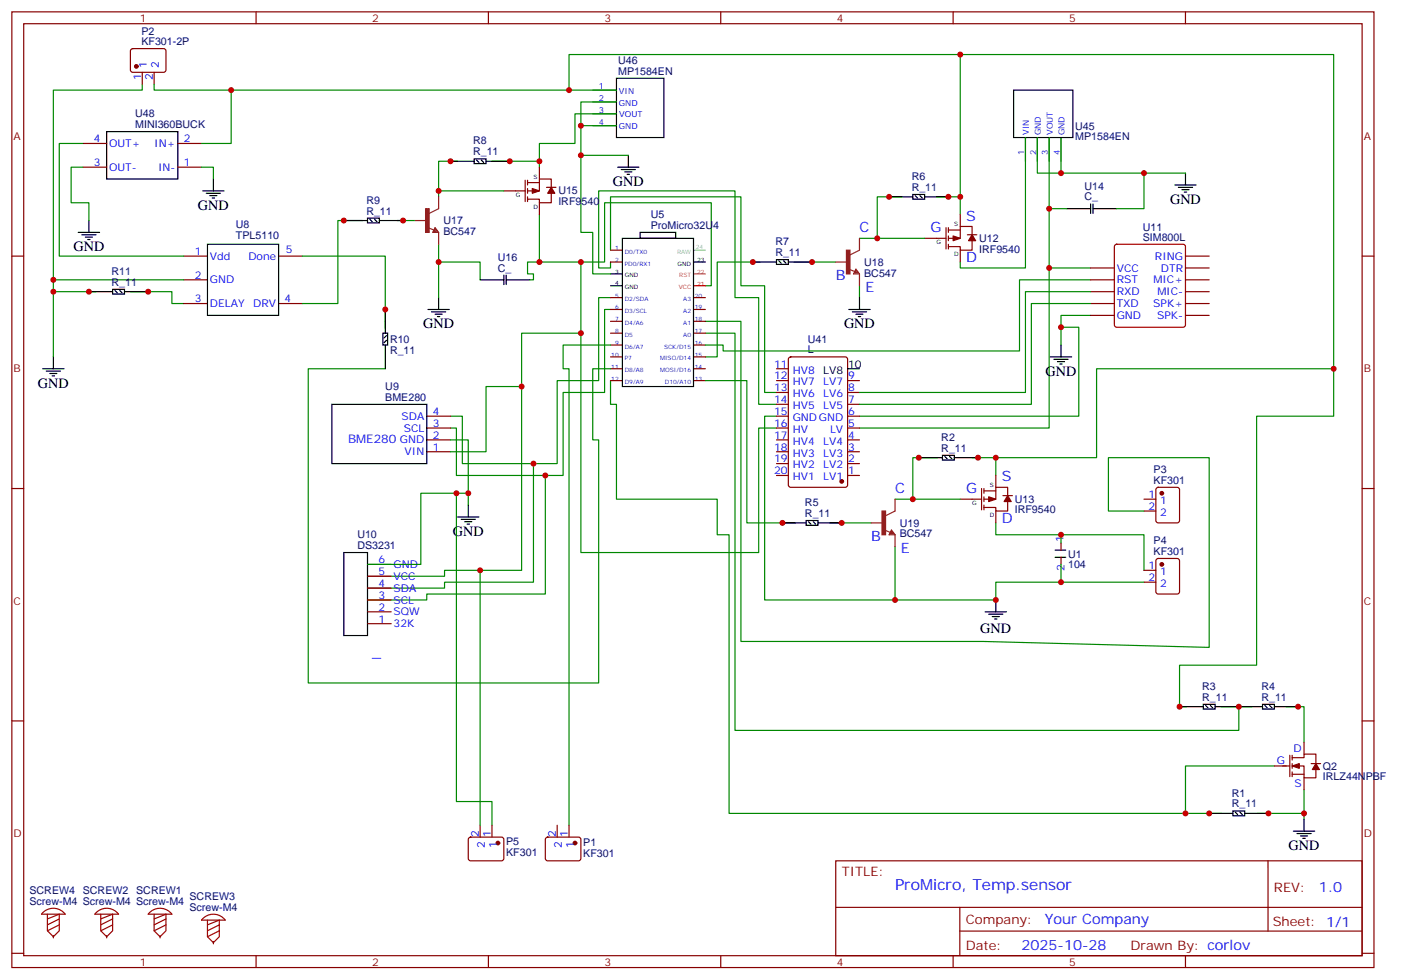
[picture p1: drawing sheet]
<svg xmlns="http://www.w3.org/2000/svg" width="417mm" height="292mm" viewBox="0 0 417 292" stroke-linecap="round" stroke-linejoin="round" font-family="sans-serif">
<g fill="none" stroke="#008700" stroke-width=".35">
<path d="M285.8 16.2v42.4M42.3 25v1.8h-26.4v79.4M45.9 25v1.8h22.9v15.9h-8.8M68.8 26.8h100.5v-10.6h227.6v107.6h-23v74.1h-22.9v12.4h2.1M169.3 26.8h14.1M172.9 37.4h10.5M183.4 33.9h-12.3v8.8h-10.6v7M183.4 30.3h-10.5v15.9h14.1M24.7 49.7h-3.5v10.6h5.3v5.3M24.7 42.7h-7.1v33.5h37.1M60 49.7h3.5v3.6M130.5 56.8h19.4"/>
<path d="M136.2 48h-5.7v10.6M146.4 48h14.1M172.9 46.2v22.9h3.5v12.4h5.3M268.5 58.6h-7.4v12.3M278.7 58.6h7.1v5.3M305.2 40.9v38.8h-19.4v-1.7M308.7 40.9v10.6h44.1M312.2 40.9v38.8h12.4M315.7 40.9v10.6M340.4 51.5v10.6h-8.1M90 76.2h24.7v21.5M107.9 65.6h-7.4v24.7h-10.5"/>
<path d="M118.2 65.6h5.3M130.5 78h12.4v5.3M130.5 72.7v15.8M160.5 78h-3.5v3.5h1.7v1.8h-1M160.5 63.9v14.1h19.4v-17.7h31.8v24.7h-1.8M172.9 78v86.4h52.9v-37h5.3M181.7 74.4v-15.8h38.8v26.4h7v31.8h3.6M181.7 78v1.7h-3.5v-22.9h40.5v31.7h7.1v31.8h5.3M226.1 78h-12.7v28.2h-3.5M236.4 78h12.3M255.8 70.9h19.4M312.2 79.7v47.7h-56.4"/>
<path d="M312.2 62.1h5.3M15.9 86.8h12.7M15.9 83.3h38.8M38.8 86.8h12.4v3.5h3.5M172.9 99.1h-17.7v70.6h-22.9v1.7h-22.9M181.7 88.5h-3.5v24.7h-12.4v24.7h-28.2v-14.1h-3.5M181.7 92.1h-1.8v24.7h-12.3v24.7h-31.8v-14.1h-1.7M209.9 99.1h8.8v118.2h150v-7M209.9 95.6h10.6v95.3h72.3l67 1.7v-56.4h-30v15.8h10.6M255.8 85v3.5M315.7 97.4h5.3v26.4h-65.2M324.6 93.8h-8.9v8.9"/>
<path d="M324.6 83.3h-21.2v21.1h-88.2v-1.7h-5.3M324.6 90.3h-17.7v30h-51.1M324.6 86.8h-19.4v30h-49.4M114.7 109.7h-23v93.5h86.5v-72.3h-1.8v-21.2h5.3M155.2 115h-10.6v19.4h-10.5M181.7 113.2v7.1h1.7v28.2h30v10.6h3.6v82.9h146.7M181.7 102.7h-14.1v7h1.7v135.8M209.9 113.2h12.3v42.4h14.5M396.9 109.7h-70.6v26.5h-30M134.1 130.9h5.2v19.4M158.7 137.9v35.3h-26.4v1.8h-22.9M231.1 123.8h-3.6v54.7h38.8"/>
<path d="M279 136.2h-7.4v12.3M289.3 136.2h7v5.3M135.8 146.8v91.7h10.6v7M139.3 146.8h-14.1v21.1h-15.8M162.3 141.5v35.2h-35.3v1.8h-17.6M246.9 155.6h12.4M266.3 148.5h19.5M296.3 155.6v3.5h44.1v10.6M315.7 159.1v2.5M142.9 169.7v75.8M266.3 162.6v15.9h30v-5.3h44.1M315.7 167.9v5.3"/>
<path d="M363.4 210.3h9.1M382.8 210.3h5.3v10.5M379.2 227.9h-26.4v14.1M388.1 234.9v8.9M373.9 242h14.2"/>
</g>
<g fill="none" stroke="#000" stroke-width=".35">
<path d="M31.7 39.2h21.2v14.1h-21.2zM183.4 23.3h14.2v17.6h-14.2zM301.6 26.8h17.7v14.1h-17.7zM60.3 56.8h6.4M61.4 57.5h4.2M62.4 58.2h2.2M63.1 58.9h.8M63.5 53.3v3.5M134.1 48h7M141.1 47.3h3.5v1.4h-3.5zM141.8 47.6l.7 .7M143.2 47.6l.7 .7"/>
<path d="M144.6 48h7.1M183.8 49.7h6.3M184.9 50.4h4.2M185.9 51.2h2.1M186.6 51.9h.7M187 46.2v3.5M264.6 58.6h7M271.6 57.9h3.6v1.4h-3.6zM272.3 58.2l.7 .7M273.8 58.2l.7 .7M275.2 58.6h7M349.6 55h6.4"/>
<path d="M350.7 55.7h4.2M351.7 56.4h2.1M352.4 57.2h.7M352.8 51.5v3.5M23.3 69.1h6.3M24.3 69.9h4.3M25.4 70.6h2.1M26.1 71.3h.7M26.5 65.6v3.5M61.7 72.7h21.2v21.1h-21.2zM102.3 65.6h7.1M109.4 64.9h3.5v1.4h-3.5z"/>
<path d="M110.1 65.3l.7 .7M111.5 65.3l.7 .7M112.9 65.6h7M185.2 70.9h21.2v44.1h-21.2zM190.5 69.1h10.6v1.8h-10.6zM206.4 78h3.5M224 78h7.1M231.1 77.3h3.5v1.4h-3.5zM231.8 77.6l.7 .7M233.2 77.6l.7 .7M234.6 78h7.1M317.5 62.1h7.1"/>
<path d="M324.6 60.7v2.8M325.3 60.7v2.8M325.3 62.1h7M26.5 86.8h7M33.5 86.1h3.5v1.4h-3.5zM34.2 86.4l.7 .7M35.6 86.4l.7 .7M37 86.8h7.1M113.9 99.1h1.5v3.6h-1.5zM114.7 92.1v7M115 99.8l-.7 .7M127.4 92.1h6.3"/>
<path d="M128.4 92.8h4.2M129.5 93.5h2.1M130.2 94.2h.7M130.5 88.5v3.6M142.9 83.3h7M149.9 81.8v2.9M150.6 81.8v2.9M150.6 83.3h7.1M181.7 81.5h3.5M181.7 85h3.5M252.6 92.1h6.3M253.6 92.8h4.3"/>
<path d="M254.7 93.5h2.1M255.4 94.2h.7M255.8 88.5v3.6M12.7 109.7h6.3M13.8 110.4h4.2M14.8 111.1h2.1M15.5 111.8h.7M15.9 106.2v3.5M114.7 102.7v7M115 101.2l-.7 .8M252.2 109.7h3.6M312.6 106.2h6.3"/>
<path d="M313.6 106.9h4.3M314.7 107.6h2.1M315.4 108.3h.7M315.7 102.7v3.5M98.8 120.3h28.2v17.6h-28.2zM273.4 136.2h7.1M280.5 135.5h3.5v1.4h-3.5zM281.2 135.8l.7 .7M282.6 135.8l.7 .7M284 136.2h7M136.2 153.8h6.3M137.2 154.5h4.3"/>
<path d="M138.3 155.2h2.1M139 155.9h.7M139.3 150.3v3.5M232.8 155.6h7.1M239.9 154.9h3.5v1.4h-3.5zM240.6 155.2l.7 .7M242 155.2l.7 .7M243.4 155.6h7.1M102.3 164.4h7.1v24.7h-7.1zM296.3 178.5v3.5M314 163.7h3.1M314 165.8h3.1"/>
<path d="M293.2 182h6.3M294.2 182.7h4.2M295.3 183.4h2.1M296 184.2h.7M351 210.3h7.1M358.1 209.6h3.5v1.4h-3.5zM358.8 209.9l.7 .7M360.2 209.9l.7 .7M361.6 210.3h14.1M375.7 209.6h3.5v1.4h-3.5zM376.4 209.9l.7 .7M377.8 209.9l.7 .7"/>
<path d="M379.2 210.3h7.1M359.8 242h7.1M366.9 241.3h3.5v1.4h-3.5zM367.6 241.7l.7 .7M369 241.7l.7 .7M370.4 242h7.1M384.9 247.3h6.3M385.9 248h4.3M387 248.7h2.1M387.7 249.4h.7M388.1 243.8v3.5"/>
</g>
<g fill="none" stroke="#870000" stroke-width=".35">
<path d="M3.5 3.5h405.4v284.4h-405.4zM7.1 7.1h398.2v277.2h-398.2zM39 14.7l.5-.2h9.5l.4 .7-.1 5.9-.6 .4h-9.5l-.4-.7v-5.6zM76.2 3.5v3.6M145.3 3.5v3.6M214.5 3.5v3.6M283.6 3.5v3.6M352.8 3.5v3.6M42.3 21.5v3.5M45.9 21.5v3.5M176.4 26.8h7M176.4 30.3h7"/>
<path d="M176.4 33.9h7M176.4 37.4h7M24.7 49.7h7M24.7 42.7h7M52.9 49.7h7.1M52.9 42.7h7.1M149.9 56.8h6.4M156.3 53.6v6.4M157 54.3h3.5M157 53.6v1.4M157 56.1v1.4M157 58.6v1.4"/>
<path d="M160.5 49.7v3.6M162.6 55.7h2.9M164 57.5v2.8h-3.5v-1h-3.5M164 55.7v-2.4h-3.5v3.5h-3.5M305.2 40.9v7.1M308.7 40.9v7.1M312.2 40.9v7.1M315.7 40.9v7.1M3.5 76.2h3.6M54.7 76.2h7M82.9 76.2h7.1M160.5 60.3v3.6"/>
<path d="M181.7 74.4h3.5M181.7 78h3.5M275.2 70.9h6.3M281.5 67.7v6.4M282.2 68.4h3.6M282.2 67.7v1.4M282.2 70.2v1.4M282.2 72.7v1.4M285.8 63.9v3.5M285.8 74.4v3.6M287.9 69.9h2.8M289.3 71.6v2.8h-3.5v-1h-3.6"/>
<path d="M289.3 69.9v-2.5h-3.5v3.5h-3.6M324.6 79.7h7M352.8 76.2h7M352.8 79.7h7M405.3 76.2h3.6M54.7 83.3h7M54.7 90.3h7M82.9 90.3h7.1M181.7 88.5h3.5M181.7 92.1h3.5M181.7 95.6h3.5M181.7 99.1h3.5"/>
<path d="M206.4 88.5h3.5M206.4 92.1h3.5M206.4 95.6h3.5M206.4 99.1h3.5M324.6 83.3h7M324.6 90.3h7M324.6 86.8h7M324.6 93.8h7M352.8 83.3h7M352.8 90.3h7M352.8 86.8h7M352.8 93.8h7"/>
<path d="M181.7 113.2h3.5M181.7 109.7h3.5M181.7 102.7h3.5M181.7 106.2h3.5M206.4 113.2h3.5M206.4 109.7h3.5M206.4 102.7h3.5M206.4 106.2h3.5M231.1 116.8h3.5M231.1 113.2h3.5M231.1 109.7h3.5M234.8 106.4l.5-.2h16.2l.7 .4v37.7l-.4 .6-16.5 .1-.6-.5-.1-37.6z"/>
<path d="M252.2 116.8h3.6M252.2 113.2h3.6M127 134.4h7.1M127 130.9h7.1M127 127.4h7.1M127 123.8h7.1M231.1 137.9h3.5M231.1 134.4h3.5M231.1 130.9h3.5M231.1 127.4h3.5M231.1 123.8h3.5M231.1 120.3h3.5"/>
<path d="M252.2 137.9h3.6M252.2 134.4h3.6M252.2 130.9h3.6M252.2 127.4h3.6M252.2 123.8h3.6M252.2 120.3h3.6M3.5 145.3h3.6M231.1 141.5h3.5M252.2 141.5h3.6M285.8 148.5h6.3M292.1 145.3v6.4M292.8 146.1h3.5"/>
<path d="M292.8 145.3v1.5M292.8 147.8v1.4M292.8 150.3v1.4M296.3 141.5v3.5M296.3 152v3.6M298.4 147.5h2.9M299.9 149.2v2.8h-3.6v-1h-3.5M299.9 147.5v-2.5h-3.6v3.5h-3.5M340.4 148.5h3.6M340.4 152h3.6M344.2 145.2l.5-.2h5.6l.7 .4v9.5l-.4 .6-5.9 .1-.7-.5v-9.4zM405.3 145.3h3.6"/>
<path d="M109.4 178.5h7M109.4 175h7M109.4 171.4h7M109.4 167.9h7M315.7 161.6v2.1M315.7 165.8v2.1M340.4 169.7h3.6M340.4 173.2h3.6M344.2 166.4l.5-.2h5.6l.7 .4v9.4l-.4 .7h-5.9l-.7-.4v-9.4zM109.4 185.6h7M109.4 182h7M3.5 214.5h3.6"/>
<path d="M405.3 214.5h3.6M379.2 227.9h4.6M383.8 224.7v6.4M384.5 225.4h3.6v-1h3.5v2.8M384.5 227.9h3.6v3.5h3.5v-2.4M384.5 230.4h3.6M384.5 224.7v1.4M384.5 227.2v1.4M384.5 229.7v1.4M388.1 220.8v3.6M388.1 231.4v3.5M390.2 227.2h2.8"/>
<path d="M139.6 249.3l.5-.2h9.4l.4 .7v5.9l-.7 .4h-9.4l-.5-.7v-5.6zM142.9 245.5v3.6M146.4 245.5v3.6M162.5 249.3l.5-.2h9.4l.5 .7-.1 5.9-.6 .4h-9.5l-.4-.7v-5.6zM165.8 245.5v3.6M169.3 245.5v3.6M248.7 256.1h156.6v28.2h-156.6zM377.3 256.1v20.9M15.9 278.3v.7M31.7 278.3v.7M47.6 278.3v.7M248.7 270h156.5"/>
<path d="M285.6 277h119.6M285.6 270v14.1M3.5 283.6h3.6M63.5 280.1v.7M76.2 284.3v3.6M145.3 284.3v3.6M214.5 284.3v3.6M283.6 284.3v3.6M352.8 284.3v3.6M405.3 283.6h3.6"/>
</g>
<g fill="#870000" stroke="#870000" stroke-width=".35">
<path d="M384.5 227.9l2.1-.7v1.4z"/>
<path d="M391.6 227.2l1 1.8h-2.1z"/>
<path d="M283.6 70.2l2.2 .7-2.2 .7z"/>
<path d="M289.3 69.9l1 1.7h-2.1z"/>
<path d="M294.2 147.8l2.1 .7-2.1 .7z"/>
<path d="M299.9 147.5l1 1.7h-2.1z"/>
<path d="M158.4 56.1l2.1 .7-2.1 .7z"/>
<path d="M164 55.7l1.1 1.8h-2.1z"/>
<circle cx="250.5" cy="143.2" r=".53"/>
<circle cx="40.6" cy="19.8" r=".53"/>
<circle cx="345.7" cy="146.8" r=".53"/>
<circle cx="345.7" cy="167.9" r=".53"/>
<circle cx="171.1" cy="250.8" r=".53"/>
<circle cx="148.2" cy="250.8" r=".53"/>
</g>
<path d="M206.4 85h3.5" fill="none" stroke="#f00" stroke-width=".35"/>
<path d="M206.4 81.5h3.5" fill="none" stroke="#f60" stroke-width=".35"/>
<path d="M206.4 74.4h3.5" fill="none" stroke="#999" stroke-width=".35"/>
<path d="M331.8 72.9l.5-.2h19.8l.5 .2 .2 .5v23.3l-.3 .5-.4 .2h-19.8l-.5-.3-.2-.4v-23.3z" fill="none" stroke="#900" stroke-width=".35"/>
<g fill="none" stroke="#8c2424" stroke-width=".35">
<path d="M130.5 58.6v3.5l-2.8 1.4M123.5 65.6h3.5M127.4 67.7l1.7 .7M129.5 67.7l1 1.4h-1.7zM129.5 68.1l.7 .7h-1.1zM129.5 68.4v.4M130.5 69.1v3.6M248.7 78h3.5M255.8 70.9v3.5l-2.9 1.4M252.6 80.1l1.8 .7M254.7 80.1l1.1 1.4h-1.8zM254.7 80.4l.7 .7h-1z"/>
<path d="M254.7 80.8v.3M255.8 81.5v3.5M259.3 155.6h3.5M263.2 157.7l1.7 .7M265.3 157.7l1 1.4h-1.7zM265.3 158l.7 .8h-1.1zM265.3 158.4v.4M266.3 148.5v3.5l-2.8 1.5M266.3 159.1v3.5"/>
</g>
<g fill="#8c2424" stroke="#8c2424" stroke-width=".35">
<path d="M126.6 62.1h1.1v7h-1.1z"/>
<path d="M251.9 74.4h1v7.1h-1z"/>
<path d="M262.5 152h1v7.1h-1z"/>
</g>
<g fill="none" stroke="#a10000" stroke-width=".35">
<path d="M12.8 271.5a4.4 4.4 0 0 1 6.6 .5h-7.1zM14.1 272v4.9l1.8 1.8 1.7-1.8v-4.9l-3.5 1.4M17.6 273.4l-3.5 1.8M17.6 275.2l-3.5 1.7M28.6 271.5a4.4 4.4 0 0 1 6.7 .5h-7.1zM30 272v4.9l1.7 1.8 1.8-1.8v-4.9l-3.5 1.4M33.5 273.4l-3.5 1.8M33.5 275.2l-3.5 1.7M44.5 271.5a4.4 4.4 0 0 1 6.7 .5h-7.1zM45.9 272v4.9l1.7 1.8 1.8-1.8v-4.9l-3.5 1.4M49.4 273.4l-3.5 1.8M49.4 275.2l-3.5 1.7"/>
<path d="M60.4 273.3a4.4 4.4 0 0 1 6.6 .5h-7zM61.7 273.8v4.9l1.8 1.8 1.8-1.8v-4.9l-3.6 1.4M65.3 275.2l-3.6 1.7M65.3 276.9l-3.6 1.8"/>
</g>
<g fill="#c00">
<circle cx="130.5" cy="78" r=".88"/>
<circle cx="160.5" cy="78" r=".88"/>
<circle cx="296.3" cy="178.5" r=".88"/>
<circle cx="296.3" cy="136.2" r=".88"/>
<circle cx="266.3" cy="178.5" r=".88"/>
<circle cx="315.7" cy="97.4" r=".88"/>
<circle cx="172.9" cy="78" r=".88"/>
<circle cx="312.2" cy="79.7" r=".88"/>
<circle cx="162.3" cy="141.5" r=".88"/>
<circle cx="158.8" cy="137.9" r=".88"/>
<circle cx="352.8" cy="242" r=".88"/>
<circle cx="388.1" cy="242" r=".88"/>
<circle cx="160.5" cy="48" r=".88"/>
<circle cx="285.8" cy="58.6" r=".88"/>
<circle cx="172.9" cy="37.4" r=".88"/>
<circle cx="315.7" cy="51.5" r=".88"/>
<circle cx="368.7" cy="210.3" r=".88"/>
<circle cx="285.8" cy="16.2" r=".88"/>
<circle cx="396.9" cy="109.7" r=".88"/>
<circle cx="15.9" cy="86.8" r=".88"/>
<circle cx="15.9" cy="83.3" r=".88"/>
<circle cx="68.8" cy="26.8" r=".88"/>
<circle cx="172.9" cy="46.2" r=".88"/>
<circle cx="172.9" cy="99.1" r=".88"/>
<circle cx="155.2" cy="115" r=".88"/>
<circle cx="139.3" cy="146.8" r=".88"/>
<circle cx="340.4" cy="51.5" r=".88"/>
<circle cx="312.2" cy="62.1" r=".88"/>
<circle cx="271.6" cy="148.5" r=".88"/>
<circle cx="261.1" cy="70.9" r=".88"/>
<circle cx="130.5" cy="56.8" r=".88"/>
<circle cx="169.3" cy="26.8" r=".88"/>
<circle cx="315.7" cy="159.1" r=".88"/>
<circle cx="315.7" cy="173.2" r=".88"/>
<circle cx="142.9" cy="169.7" r=".88"/>
<circle cx="135.8" cy="146.8" r=".88"/>
<circle cx="26.5" cy="86.8" r=".88"/>
<circle cx="44.1" cy="86.8" r=".88"/>
<circle cx="134.1" cy="48" r=".88"/>
<circle cx="151.7" cy="48" r=".88"/>
<circle cx="102.3" cy="65.6" r=".88"/>
<circle cx="119.9" cy="65.6" r=".88"/>
<circle cx="232.8" cy="155.6" r=".88"/>
<circle cx="250.5" cy="155.6" r=".88"/>
<circle cx="273.4" cy="136.2" r=".88"/>
<circle cx="291" cy="136.2" r=".88"/>
<circle cx="359.8" cy="242" r=".88"/>
<circle cx="377.5" cy="242" r=".88"/>
<circle cx="386.3" cy="210.3" r=".88"/>
<circle cx="351" cy="210.3" r=".88"/>
<circle cx="264.6" cy="58.6" r=".88"/>
<circle cx="282.2" cy="58.6" r=".88"/>
<circle cx="224" cy="78" r=".88"/>
<circle cx="241.7" cy="78" r=".88"/>
<circle cx="114.7" cy="92.1" r=".88"/>
</g>
<text font-size="4.6" fill="#00f" x="266.3" y="264.9">ProMicro, Temp.sensor</text>
<g font-size="4.2">
<text x="182.4" y="55.4">GND</text>
<text x="58.9" y="62.4">GND</text>
<text x="348.2" y="60.7">GND</text>
<text x="21.9" y="74.8">GND</text>
<text x="125.9" y="97.7">GND</text>
<text x="251.2" y="97.7">GND</text>
<text x="311.1" y="111.8">GND</text>
<text x="11.3" y="115.4">GND</text>
<text x="134.8" y="159.5">GND</text>
<text x="291.7" y="188.2">GND</text>
<text x="383.5" y="252.9">GND</text>
</g>
<g font-size="4.2" fill="#00f">
<text x="287.5" y="65.6">S</text>
<text x="255.8" y="69.1">C</text>
<text x="276.9" y="69.1">G</text>
<text x="287.5" y="78">D</text>
<text x="248.7" y="83.3">B</text>
<text x="257.5" y="86.8">E</text>
<text x="298.1" y="143.2">S</text>
<text x="266.3" y="146.8">C</text>
<text x="287.5" y="146.8">G</text>
<text x="298.1" y="155.6">D</text>
<text x="259.3" y="160.9">B</text>
<text x="268.1" y="164.4">E</text>
<text x="110.8" y="195.4">_</text>
<text x="392.5" y="265.4">1.0</text>
<text x="310.9" y="274.9">Your Company</text>
<text x="304" y="282.7">2025-10-28</text>
</g>
<g font-size="3.9" fill="#800">
<text x="250.5" y="260.7">TITLE:</text>
<text x="379.1" y="265.4">REV:</text>
<text x="287.4" y="274.9">Company:</text>
<text x="378.7" y="275.5">Sheet: 1/1</text>
<text x="287.4" y="282.6">Date:</text>
<text x="336.4" y="282.7">Drawn By: corlov</text>
</g>
<text font-size="3.5" fill="#00f" x="103.6" y="131.9">BME280 GND</text>
<g font-size="3.2" fill="#800">
<text x="41.6" y="6.5">1</text>
<text x="110.8" y="6.5">2</text>
<text x="179.9" y="6.5">3</text>
<text x="249.1" y="6.5">4</text>
<text x="318.2" y="6.5">5</text>
<text x="4.1" y="41.6">A</text>
<text x="405.9" y="41.6">A</text>
<text x="4.1" y="110.8">B</text>
<text x="405.9" y="110.8">B</text>
<text x="4.1" y="179.9">C</text>
<text x="405.9" y="179.9">C</text>
<text x="4.1" y="249.1">D</text>
<text x="405.9" y="249.1">D</text>
<text x="41.6" y="287.3">1</text>
<text x="110.8" y="287.3">2</text>
<text x="179.9" y="287.3">3</text>
<text x="249.1" y="287.3">4</text>
<text x="318.2" y="287.3">5</text>
</g>
<g font-size="3.2" fill="#000080">
<text x="42.1" y="10.3">P2</text>
<text x="42.1" y="13.4">KF301-2P</text>
<text x="184" y="22.2">MP1584EN</text>
<text x="184" y="19.1">U46</text>
<text x="40.2" y="34.9">U48</text>
<text x="40.2" y="38.1">MINI360BUCK</text>
<text x="320" y="41.7">MP1584EN</text>
<text x="320" y="38.6">U45</text>
<text x="140.8" y="46.2">R_11</text>
<text x="140.8" y="43">R8</text>
<text x="271.3" y="53.6">R6</text>
<text x="166.2" y="57.9">U15</text>
<text x="271.3" y="56.8">R_11</text>
<text x="322.7" y="59.6">C_</text>
<text x="322.7" y="56.5">U14</text>
<text x="109" y="63.9">R_11</text>
<text x="109" y="60.6">R9</text>
<text x="166.2" y="61">IRF9540</text>
<text x="193.7" y="64.9">U5</text>
<text x="70.2" y="71.1">TPL5110</text>
<text x="70.2" y="67.8">U8</text>
<text x="131.9" y="69.9">BC547</text>
<text x="131.9" y="66.8">U17</text>
<text x="193.7" y="68.1">ProMicro32U4</text>
<text x="291.4" y="72">U12</text>
<text x="340.1" y="71.6">SIM800L</text>
<text x="340.1" y="68.7">U11</text>
<text x="148.1" y="77.7">U16</text>
<text x="230.7" y="76.2">R_11</text>
<text x="230.7" y="73">R7</text>
<text x="291.4" y="75.1">IRF9540</text>
<text x="33.2" y="81.8">R11</text>
<text x="148.1" y="80.8">C_</text>
<text x="257.2" y="82.3">BC547</text>
<text x="257.2" y="79.1">U18</text>
<text x="33.2" y="85">R_11</text>
<text x="240.4" y="102">U41</text>
<text x="116.1" y="105.3">R_11</text>
<text x="116.1" y="102">R10</text>
<text x="240.4" y="105.1">L</text>
<text x="114.7" y="119.2">BME280</text>
<text x="114.7" y="116.1">U9</text>
<text x="280.1" y="131.2">R2</text>
<text x="280.1" y="134.4">R_11</text>
<text x="343.3" y="140.8">P3</text>
<text x="343.3" y="143.9">KF301</text>
<text x="302" y="149.6">U13</text>
<text x="239.6" y="153.8">R_11</text>
<text x="239.6" y="150.6">R5</text>
<text x="302" y="152.8">IRF9540</text>
<text x="106.3" y="160.2">U10</text>
<text x="267.8" y="159.9">BC547</text>
<text x="267.8" y="156.7">U19</text>
<text x="343.3" y="162">P4</text>
<text x="106.3" y="163.3">DS3231</text>
<text x="317.9" y="165.9">U1</text>
<text x="343.3" y="165.1">KF301</text>
<text x="317.9" y="169.1">104</text>
<text x="357.7" y="208.5">R_11</text>
<text x="357.7" y="205.3">R3</text>
<text x="375.4" y="208.5">R_11</text>
<text x="375.4" y="205.3">R4</text>
<text x="393.7" y="232.1">IRLZ44NPBF</text>
<text x="393.7" y="229">Q2</text>
<text x="366.6" y="237">R1</text>
<text x="366.6" y="240.2">R_11</text>
<text x="150.6" y="251.5">P5</text>
<text x="173.6" y="251.7">P1</text>
<text x="150.6" y="254.7">KF301</text>
<text x="173.6" y="254.9">KF301</text>
<text x="8.8" y="269.2">Screw-M4 Screw-M4 Screw-M4</text>
<text x="8.8" y="266">SCREW4</text>
<text x="24.7" y="266">SCREW2</text>
<text x="40.5" y="266">SCREW1</text>
<text x="56.4" y="267.8">SCREW3</text>
<text x="56.4" y="270.9">Screw-M4</text>
</g>
<g font-size="3.2" fill="#00f">
<text x="42" y="23.7" transform="rotate(-90 42 23.7)">1</text>
<text x="43.7" y="20.2" transform="rotate(-90 43.7 20.2)">1</text>
<text x="45.5" y="23.7" transform="rotate(-90 45.5 23.7)">2</text>
<text x="47.3" y="20.2" transform="rotate(-90 47.3 20.2)">2</text>
<text x="28" y="42.3">4</text>
<text x="32.5" y="43.7">OUT+</text>
<text x="45.9" y="43.7">IN+</text>
<text x="54.7" y="42.3">2</text>
<text x="28" y="49.4">3</text>
<text x="32.5" y="50.8">OUT-</text>
<text x="47.1" y="50.8">IN-</text>
<text x="54.7" y="49.4">1</text>
<text x="58" y="75.8">1</text>
<text x="62.4" y="77.3">Vdd</text>
<text x="73.9" y="77.3">Done</text>
<text x="85" y="75.1">5</text>
<text x="343.7" y="77.3">RING</text>
<text x="58" y="82.9">2</text>
<text x="332.3" y="80.8">VCC</text>
<text x="345.5" y="80.8">DTR</text>
<text x="58" y="90">3</text>
<text x="62.4" y="84.3">GND</text>
<text x="84.7" y="90">4</text>
<text x="332.3" y="84.3">RST</text>
<text x="332.3" y="87.8">RXD</text>
<text x="343.3" y="84.3">MIC+</text>
<text x="344.4" y="87.8">MIC-</text>
<text x="62.4" y="91.4">DELAY</text>
<text x="75.4" y="91.4">DRV</text>
<text x="332.3" y="91.4">TXD</text>
<text x="332.3" y="94.9">GND</text>
<text x="343.2" y="91.4">SPK+</text>
<text x="344.3" y="94.9">SPK-</text>
<text x="230.4" y="112.9">12</text>
<text x="230.4" y="109.4">11</text>
<text x="235.9" y="111.1">HV8</text>
<text x="252.4" y="112.9">9</text>
<text x="230.4" y="119.9">14</text>
<text x="230.4" y="116.4">13</text>
<text x="235.9" y="118.2">HV6</text>
<text x="235.9" y="114.7">HV7</text>
<text x="245" y="114.7">LV7</text>
<text x="245" y="118.2">LV6</text>
<text x="252.4" y="116.4">8</text>
<text x="252.4" y="119.9">7</text>
<text x="119.5" y="124.9">SDA</text>
<text x="128.8" y="123.5">4</text>
<text x="230.4" y="123.5">15</text>
<text x="235.9" y="125.2">GNDGND</text>
<text x="235.9" y="121.7">HV5</text>
<text x="245" y="121.7">LV5</text>
<text x="252.4" y="123.5">6</text>
<text x="120.1" y="128.4">SCL</text>
<text x="128.8" y="130.5">2</text>
<text x="128.8" y="127">3</text>
<text x="230.4" y="130.5">17</text>
<text x="230.4" y="127">16</text>
<text x="235.9" y="128.8">HV</text>
<text x="247" y="128.8">LV</text>
<text x="252.4" y="127">5</text>
<text x="252.4" y="130.5">4</text>
<text x="120.4" y="135.5">VIN</text>
<text x="128.8" y="134.1">1</text>
<text x="230.4" y="137.6">19</text>
<text x="230.4" y="134.1">18</text>
<text x="235.9" y="135.8">HV3</text>
<text x="235.9" y="132.3">HV4</text>
<text x="245" y="132.3">LV4</text>
<text x="245" y="135.8">LV3</text>
<text x="252.4" y="134.1">3</text>
<text x="252.4" y="137.6">2</text>
<text x="230.4" y="141.1">20</text>
<text x="235.9" y="142.9">HV1</text>
<text x="235.9" y="139.3">HV2</text>
<text x="245" y="139.3">LV2</text>
<text x="245" y="142.9">LV1</text>
<text x="252.4" y="141.1">1</text>
<text x="341.8" y="148.2">1</text>
<text x="345.3" y="149.9">1</text>
<text x="341.8" y="151.7">2</text>
<text x="345.3" y="153.5">2</text>
<text x="316.4" y="161.2" transform="rotate(-90 316.4 161.2)">1</text>
<text x="112.6" y="167.6">6</text>
<text x="112.6" y="171.1">5</text>
<text x="117.1" y="172.5">VCC</text>
<text x="117.1" y="169">GND</text>
<text x="316.8" y="169.9" transform="rotate(-90 316.8 169.9)">2</text>
<text x="341.8" y="169.3">1</text>
<text x="341.8" y="172.9">2</text>
<text x="345.3" y="171.1">1</text>
<text x="112.6" y="178.2">3</text>
<text x="112.6" y="174.6">4</text>
<text x="117.1" y="179.6">SCL</text>
<text x="117.1" y="176">SDA</text>
<text x="345.3" y="174.6">2</text>
<text x="112.6" y="185.2">1</text>
<text x="112.6" y="181.7">2</text>
<text x="117.1" y="183.1">SQW</text>
<text x="117.1" y="186.6">32K</text>
<text x="379.9" y="227.2">G</text>
<text x="384.9" y="223.7">D</text>
<text x="385.2" y="234.2">S</text>
<text x="142.5" y="248.9" transform="rotate(-90 142.5 248.9)">2</text>
<text x="146" y="248.9" transform="rotate(-90 146 248.9)">1</text>
<text x="165.5" y="248.9" transform="rotate(-90 165.5 248.9)">2</text>
<text x="169" y="248.9" transform="rotate(-90 169 248.9)">1</text>
<text x="144.3" y="252.4" transform="rotate(-90 144.3 252.4)">2</text>
<text x="147.8" y="252.4" transform="rotate(-90 147.8 252.4)">1</text>
<text x="167.2" y="252.4" transform="rotate(-90 167.2 252.4)">2</text>
<text x="170.7" y="252.4" transform="rotate(-90 170.7 252.4)">1</text>
</g>
<g font-size="3.2">
<text x="245" y="111.1">LV8</text>
<text x="252.4" y="109.4">10</text>
</g>
<g font-size="2.5" fill="#00f">
<text x="178.2" y="26.5">1</text>
<text x="178.2" y="30">2</text>
<text x="184.2" y="27.9">VIN</text>
<text x="178.2" y="33.5">3</text>
<text x="184.1" y="31.4">GND</text>
<text x="184.2" y="34.9">VOUT</text>
<text x="178.2" y="37">4</text>
<text x="184.1" y="38.5">GND</text>
<text x="306.2" y="40.2" transform="rotate(-90 306.2 40.2)">VIN</text>
<text x="309.7" y="40.2" transform="rotate(-90 309.7 40.2)">GND</text>
<text x="313.3" y="40.1" transform="rotate(-90 313.3 40.1)">VOUT</text>
<text x="316.8" y="40.2" transform="rotate(-90 316.8 40.2)">GND</text>
<text x="304.8" y="46.2" transform="rotate(-90 304.8 46.2)">1</text>
<text x="308.3" y="46.2" transform="rotate(-90 308.3 46.2)">2</text>
<text x="311.9" y="46.2" transform="rotate(-90 311.9 46.2)">3</text>
<text x="315.4" y="46.2" transform="rotate(-90 315.4 46.2)">4</text>
</g>
<g font-size="1.8">
<text x="158.7" y="53.3">S</text>
<text x="153.5" y="58.6">G</text>
<text x="158.7" y="62.1">D</text>
<text x="284" y="67.4">S</text>
<text x="207.4" y="78">23</text>
<text x="278.7" y="72.7">G</text>
<text x="284" y="76.2">D</text>
<text x="183" y="81.5">3</text>
<text x="185.9" y="82.6">GND</text>
<text x="201.6" y="79">GND</text>
<text x="183" y="84.7">4</text>
<text x="185.9" y="86.1">GND</text>
<text x="294.6" y="145">S</text>
<text x="289.3" y="150.3">G</text>
<text x="294.6" y="153.8">D</text>
</g>
<g font-size="1.8" fill="#00f">
<text x="183" y="74.4">1</text>
<text x="183" y="78">2</text>
<text x="185.9" y="75.5">D0/TX0</text>
<text x="185.9" y="79">PD0/RX1</text>
<text x="183" y="88.5">5</text>
<text x="185.9" y="89.6">D2/SDA</text>
<text x="203.3" y="89.6">A3</text>
<text x="206.7" y="88.5">20</text>
<text x="183" y="92.1">6</text>
<text x="183" y="95.6">7</text>
<text x="185.9" y="93.1">D3/SCL</text>
<text x="203.3" y="93.1">A2</text>
<text x="206.7" y="95.6">18</text>
<text x="206.7" y="92.1">19</text>
<text x="183" y="99.1">8</text>
<text x="185.9" y="96.7">D4/A6</text>
<text x="185.9" y="100.2">D5</text>
<text x="203.3" y="100.2">A0</text>
<text x="203.3" y="96.7">A1</text>
<text x="206.7" y="99.1">17</text>
<text x="181.9" y="106.2">10</text>
<text x="183" y="102.7">9</text>
<text x="185.9" y="103.7">D6/A7</text>
<text x="185.9" y="107.2">P7</text>
<text x="196.5" y="107.2">MISO/D14</text>
<text x="197.6" y="103.7">SCK/D15</text>
<text x="206.7" y="106.2">15</text>
<text x="206.7" y="102.7">16</text>
<text x="181.9" y="109.7">11</text>
<text x="181.9" y="113.2">12</text>
<text x="185.9" y="110.8">D8/A8</text>
<text x="196.5" y="110.8">MOSI/D16</text>
<text x="206.7" y="113.2">13</text>
<text x="206.7" y="109.7">14</text>
<text x="185.9" y="114.3">D9/A9</text>
<text x="197.8" y="114.3">D10/A10</text>
</g>
<g font-size="1.8" fill="#999">
<text x="201.5" y="75.5">RAW</text>
<text x="207.1" y="74.1">24</text>
</g>
<g font-size="1.8" fill="#f60">
<text x="202.2" y="82.6">RST</text>
<text x="207.4" y="81.5">22</text>
</g>
<g font-size="1.8" fill="#f00">
<text x="202" y="86.1">VCC</text>
<text x="207.4" y="85">21</text>
</g>
</svg>
